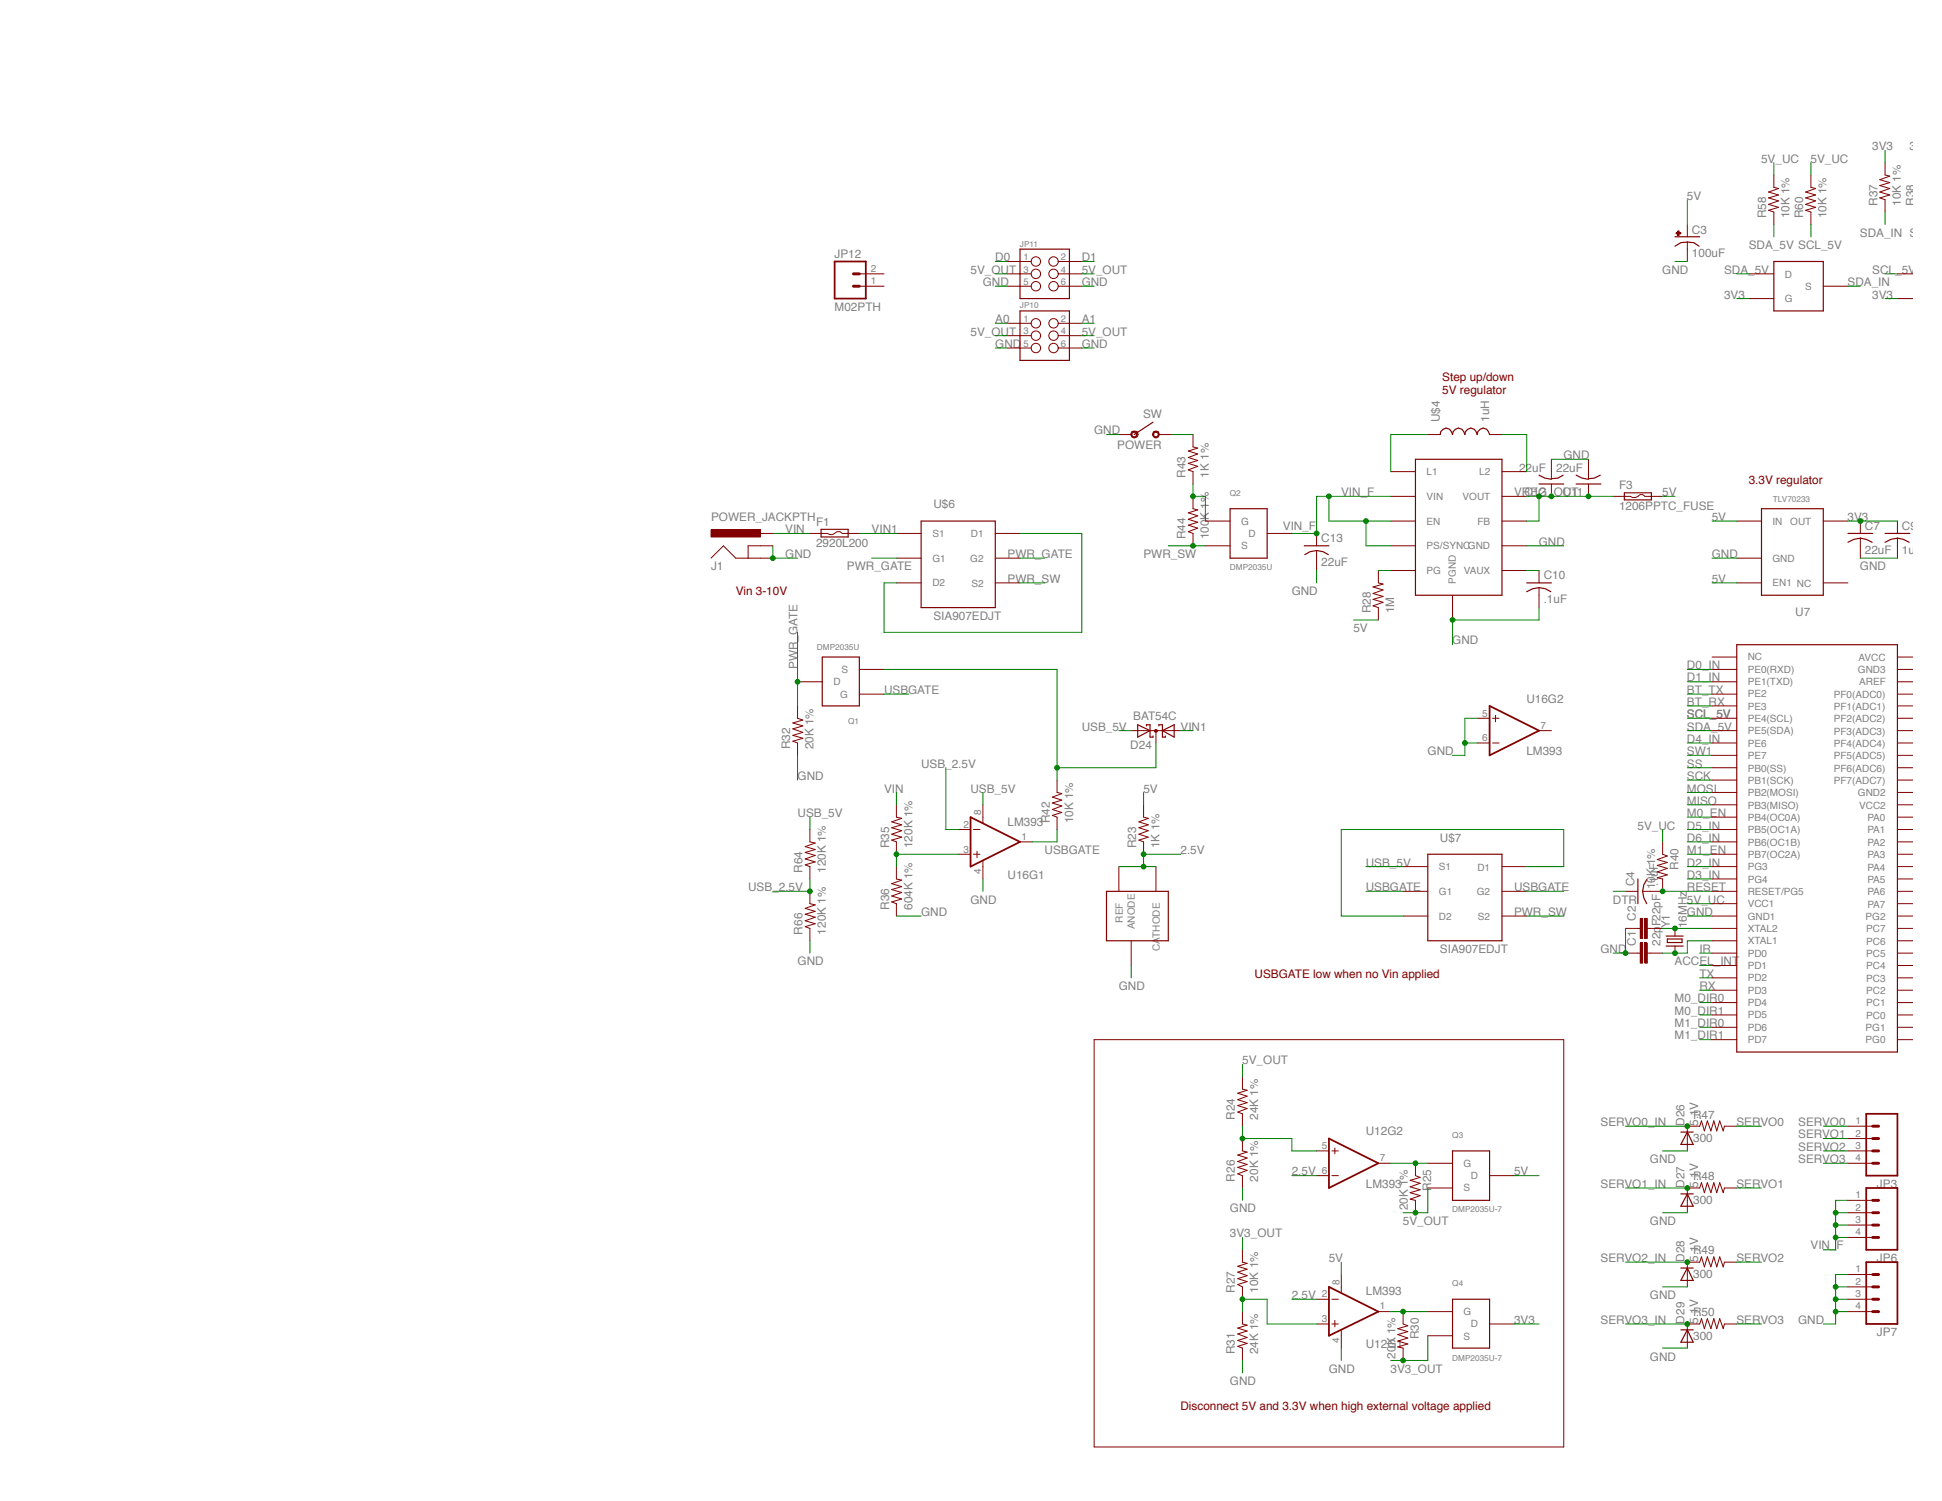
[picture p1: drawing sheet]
<svg xmlns="http://www.w3.org/2000/svg" width="279mm" height="216mm" viewBox="0 0 279 216" stroke-linecap="round" stroke-linejoin="round" font-family="sans-serif">
<path d="M109.4 78.5h-1.8v1.8M102.3 80.3l1.8-1.8 1.8 1.8h3.5M157.4 149.5h67.6v58.6h-67.6z" fill="none" stroke="#820000" stroke-width=".14"/>
<path d="M102.3 76.2h7.1v1h-7.1z" fill="#820000"/>
<g fill="none" stroke="#820000" stroke-width=".14">
<path d="M242.8 34.8v1M102.3 76.2h7.1v1h-7.1zM109.4 78.5h1.8M109.4 76.7h1.8M116.5 76.7h2.6a.96 .96 0 0 0 1.3-.2h.4l.4 .2h2.4M109.4 80.3h1.8M233.9 137.1h2.1M233.9 133.5h2.1M236 135.7h.3v2.8h-.3zM236 132.1h.3v2.9h-.3zM236.7 135.7h.3v2.8h-.3zM236.7 132.1h.3v2.9h-.3z"/>
<path d="M237 137.1h2.2M237 133.5h2.2M241 133.5v1.1M241 136.1v1M189.4 165.5h1.8M189.4 169.1h1.8M191.6 165.5h1M191.6 169.1h1M192 165.1v.9M198.3 167.3h1.8M205.4 167.3h3.6M205.4 170.9h3.6"/>
<path d="M214.3 169.1h3.6M265.9 162h3.5M265.9 163.8h3.5M265.9 165.5h3.5M265.9 167.3h3.5M265.9 172.7h3.5M265.9 174.4h3.5M265.9 176.2h3.5M265.9 178h3.5M189.4 186.9h1.8M189.4 190.4h1.8M191.6 186.9h1"/>
<path d="M191.6 190.4h1M192 189.9v1M193 183.3v2.6M193 191.4v2.5M198.3 188.7h1.8M205.4 188.7h3.6M205.4 192.1h3.6M214.3 190.4h3.6M265.9 183.3h3.5M265.9 185.1h3.5M265.9 186.9h3.5M265.9 188.7h3.5"/>
</g>
<path d="M241 35.4l.8-.5 1-.1 .9 .1 .8 .5M241 34.1h3.5M118.1 76.1h3.9v1.1h-3.9zM239.7 134.6h2.5M239.7 136.1h2.5M239.9 135.1h2.1v.5h-2.1zM209 165.5h5.3v7.2h-5.3zM209 186.9h5.3v7h-5.3z" fill="none" stroke="#820000" stroke-width=".17"/>
<path d="M236.1 132.1v2.9M236.1 135.6v2.9M236.8 132.1v2.9M236.8 135.6v2.9" fill="none" stroke="#820000" stroke-width=".34"/>
<path d="M191.2 163.8l7.1 3.5-7.1 3.6zM268.5 160.2h4.5v8.9h-4.5zM268.5 170.9h4.5v8.9h-4.5zM191.2 185.1l7.1 3.6-7.1 3.4zM268.5 181.5h4.5v8.9h-4.5z" fill="none" stroke="#820000" stroke-width=".25"/>
<path d="M269.4 165.5h.9M269.4 163.8h.9M269.4 162h.9M269.4 167.3h.9M269.4 176.2h.9M269.4 174.4h.9M269.4 172.7h.9M269.4 178h.9M269.4 186.9h.9M269.4 185.1h.9M269.4 183.3h.9M269.4 188.7h.9" fill="none" stroke="#820000" stroke-width=".42"/>
<path d="M241.1 33.4h.7v.2h-.7z" fill="#820000"/>
<path d="M241.2 33.5h.6v.1h-.6z" fill="none" stroke="#820000" stroke-width=".14"/>
<path d="M241.4 33.2h.2v.7h-.2z" fill="#820000"/>
<g fill="none" stroke="#820000" stroke-width=".14">
<path d="M241.4 33.2h.2v.7h-.2zM242.8 32.3v1.8M242.8 35.8v1.8M173.4 75h3.6M173.4 78.5h3.6M182.3 76.7h3.6M246.3 94.5h3.6M246.3 96.3h3.6M246.3 98.1h3.6M246.3 99.8h3.6M273 94.5h2.2M273 96.3h2.2"/>
<path d="M273 98.1h2.2M273 99.8h2.2M129 115.8v1.7l.7 .2-1.4 .5 1.4 .4-1.4 .5 1.4 .4-1.4 .5 1.4 .4-1.4 .4 .7 .3v1.8M137.9 119.3h1.7M140.1 119.3h.9M141.4 115.8v2.6M152.1 112.2v1.8l.7 .2-1.4 .5 1.4 .4-1.4 .4 1.4 .4-1.4 .5 1.4 .5-1.4 .4 .7 .2v1.8M246.3 119.3h3.6M246.3 101.5h3.6M246.3 103.3h3.6M246.3 105.1h3.6M246.3 106.9h3.6"/>
<path d="M246.3 108.6h3.6M246.3 110.4h3.6M246.3 112.2h3.6M246.3 114h3.6M246.3 115.8h3.6M246.3 117.5h3.6M273 119.3h2.2M273 101.5h2.2M273 103.3h2.2M273 105.1h2.2M273 106.9h2.2M273 108.6h2.2"/>
<path d="M273 110.4h2.2M273 112.2h2.2M273 114h2.2M273 115.8h2.2M273 117.5h2.2M129 124.7v1.7l.7 .2-1.4 .5 1.4 .4-1.4 .5 1.4 .4-1.4 .5 1.4 .4-1.4 .4 .7 .3v1.8M137.9 122.9h1.7M140.1 122.9h.9M140.6 122.4v1M141.4 123.8v2.6M146.7 121.1h1.8M246.3 122.9h3.6"/>
<path d="M246.3 121.1h3.6M246.3 124.7h3.6M246.3 126.4h3.6M246.3 128.2h3.6M246.3 130h3.6M246.3 131.8h3.6M246.3 133.5h3.6M246.3 135.3h3.6M246.3 137.1h3.6M246.3 138.9h3.6M273 122.9h2.2M273 121.1h2.2"/>
<path d="M273 124.7h2.2M273 126.4h2.2M273 128.2h2.2M273 130h2.2M273 131.8h2.2M273 133.5h2.2M273 135.3h2.2M273 137.1h2.2M273 138.9h2.2M246.3 140.7h3.6M246.3 142.4h3.6M246.3 144.2h3.6"/>
<path d="M246.3 146h3.6M246.3 147.8h3.6M246.3 149.5h3.6M273 140.7h2.2M273 142.4h2.2M273 144.2h2.2M273 146h2.2M273 147.8h2.2M273 149.5h2.2"/>
</g>
<path d="M139.6 117.5l7.1 3.6-7.1 3.6z" fill="none" stroke="#820000" stroke-width=".25"/>
<path d="M177 73.2h5.3v7.1h-5.3zM249.9 92.7h23.1v58.6h-23.1z" fill="none" stroke="#820000" stroke-width=".17"/>
<path d="M162.8 62.1l.4-.1 .4 .1 .1 .4-.1 .3-.4 .2-.4-.2-.2-.3h.2l.1-.3 .3-.1 .2 .1 .1 .3-.1 .2-.2 .1-.3-.1-.1-.2h-.2z" fill-rule="evenodd" fill="#820000"/>
<path d="M162.8 62.1l.4-.1 .4 .1 .2 .4-.2 .3-.4 .2-.4-.2-.1-.3h.1l.1-.2 .3-.1 .2 .1 .1 .2-.1 .3h-.2h-.3l-.1-.3h-.1z" fill="none" stroke="#820000" stroke-width=".14"/>
<path d="M165.9 62.1l.4-.1 .3 .1 .2 .4-.2 .3-.3 .2-.4-.2-.1-.3h.1l.1-.3 .3-.1 .2 .1 .1 .3-.1 .2-.2 .1-.3-.1-.1-.2h-.1z" fill-rule="evenodd" fill="#820000"/>
<g fill="none" stroke="#820000" stroke-width=".14">
<path d="M145 37.6h3.4M145 39.4h3.4M152.3 37.6h3.3M152.3 39.4h3.3M271.2 23.4v1.8l.7 .1-1.5 .5 1.5 .5-1.5 .4 1.5 .4-1.5 .5 1.5 .4-1.5 .5 .8 .2v1.8M145 46.5h3.4M145 48.3h3.4M145 50.1h3.4M145 41.2h3.4M152.3 46.5h3.3M152.3 48.3h3.3M152.3 50.1h3.3"/>
<path d="M152.3 41.2h3.3M161 62.5h1.8M166 62.1l.3-.1 .3 .1 .2 .4-.2 .3-.3 .2-.3-.2-.2-.3h.2l.1-.2 .2-.1 .3 .1v.2v.3h-.3h-.2l-.1-.3h-.2zM166.7 62.5h1.8M171.6 62.5v1.8l.7 .2-1.3 .4 1.3 .4-1.3 .5 1.3 .4-1.3 .5 1.3 .4-1.3 .5 .6 .2v1.8M171.6 71.4v1.8l.7 .1-1.3 .5 1.3 .4-1.3 .5 1.3 .4-1.3 .4 1.3 .5-1.3 .5 .6 .2v1.8M249.9 75h3.5M262.3 75h3.6M267.7 75v1.7M267.7 77.4v2.9M273 75v1.7M273 77.4v2.9"/>
<path d="M249.9 80.3h3.5M249.9 83.8h3.5M262.3 83.8h3.6M164.5 105.1h3.6M164.5 115.8v1.7l.7 .2-1.3 .5 1.3 .4-1.3 .5 1.3 .4-1.3 .5 1.3 .4-1.3 .4 .6 .3v1.8M212.5 103.3h1.8M212.5 106.9h1.8M214.7 103.3h1M214.7 106.9h1M215.2 102.9v.9M221.4 105.1h1.8M233.9 128.2h1.7"/>
<path d="M239.2 121.1v1.8l.7 .2-1.5 .5 1.5 .5-1.5 .4 1.5 .4-1.5 .5 1.5 .4-1.5 .5 .8 .1v1.8h-2.9M178.8 154.9v1.8l.6 .1-1.3 .4 1.3 .5-1.3 .5 1.3 .4-1.3 .4 1.3 .4-1.3 .6 .7 .2v1.8M178.8 163.8v1.7l.6 .2-1.3 .4 1.3 .5-1.3 .5 1.3 .4-1.3 .4 1.3 .4-1.3 .5 .7 .3v1.8M178.8 179.8v1.7l.6 .2-1.3 .4 1.3 .5-1.3 .4 1.3 .5-1.3 .4 1.3 .4-1.3 .5 .7 .3v1.8M203.6 167.3v1.8l.7 .3-1.4 .4 1.4 .4-1.4 .5 1.4 .4-1.4 .5 1.4 .4-1.4 .5 .7 .2v1.7M249.9 162h-1.8l-.2 .7-.5-1.5-.4 1.5-.4-1.5-.5 1.5-.5-1.5-.4 1.5-.4-1.5-.3 .8h-1.7v3.5M249.9 170.9h-1.8l-.2 .7-.5-1.5-.4 1.5-.4-1.5-.5 1.5-.5-1.5-.4 1.5-.4-1.5-.3 .8h-1.7v3.5M178.8 188.7v1.7l.6 .2-1.3 .4 1.3 .5-1.3 .4 1.3 .5-1.3 .4 1.3 .4-1.3 .5 .7 .2v1.8M201.9 188.7v1.7l.6 .3-1.4 .4 1.4 .4-1.4 .5 1.4 .5-1.4 .4 1.4 .4-1.4 .4 .8 .2v1.8M249.9 181.5h-1.8l-.2 .7-.5-1.4-.4 1.4-.4-1.4-.5 1.4-.5-1.4-.4 1.4-.4-1.4-.3 .7h-1.7v3.6M249.9 190.4h-1.8l-.2 .7-.5-1.4-.4 1.4-.4-1.4-.5 1.4-.5-1.4-.4 1.4-.4-1.4-.3 .7h-1.7v3.5"/>
<circle cx="149" cy="39.4" r=".68"/>
<circle cx="149" cy="37.6" r=".68"/>
<circle cx="151.6" cy="39.4" r=".68"/>
<circle cx="151.6" cy="37.6" r=".68"/>
<circle cx="149" cy="46.5" r=".68"/>
<circle cx="149" cy="50.1" r=".68"/>
<circle cx="149" cy="41.2" r=".68"/>
<circle cx="149" cy="48.3" r=".68"/>
<circle cx="151.6" cy="46.5" r=".68"/>
<circle cx="151.6" cy="50.1" r=".68"/>
<circle cx="151.6" cy="41.2" r=".68"/>
<circle cx="151.6" cy="48.3" r=".68"/>
</g>
<g fill="none" stroke="#820000" stroke-width=".17">
<path d="M146.7 35.8h7.2v7.1h-7.2zM146.7 44.7h7.2v7.1h-7.2zM165.9 60.7l-2.7 1.8M253.4 73.2h8.9v12.4h-8.9zM265.9 78a2.84 2.84 0 0 1 3.4 0M265.9 76.7h3.5M271.2 78a2.84 2.84 0 0 1 3.5 0M271.2 76.7h3.6M163.7 104.2l1.8 .9-1.8 .9zM165 104.4v-.2h.5v1.8h.4v-.1M166.7 104.4v-.2h.5v1.8h.5v-.1M167.2 105.1l1.7-.9v1.8z"/>
<path d="M235.6 126.4v3.6M236.9 126.5a2.84 2.84 0 0 0 0 3.5M241.8 162.8h1.8M241.8 171.7h1.8M242.8 162.8l.8 1.8h-1.8zM242.8 171.7l.8 1.8h-1.8zM241.8 182.4h1.8M241.8 191.3h1.8M242.8 182.4l.8 1.8h-1.8zM242.8 191.3l.8 1.8h-1.8z"/>
</g>
<path d="M214.3 101.5l7.1 3.6-7.1 3.5z" fill="none" stroke="#820000" stroke-width=".25"/>
<path d="M166 105.1l.3-.2 .2 .2-.2 .2z" fill-rule="evenodd" fill="#820000"/>
<g fill="none" stroke="#820000" stroke-width=".14">
<path d="M123.6 39.4h3.6M251.7 39.4h3.5M255.2 25.2v1.7l.7 .2-1.5 .5 1.5 .4-1.5 .5 1.5 .4-1.5 .5 1.5 .4-1.5 .4 .8 .3v1.8M260.5 25.2v1.7l.7 .2-1.4 .5 1.4 .4-1.4 .5 1.4 .4-1.4 .5 1.4 .4-1.4 .4 .7 .3v1.8M273 39.4h2.2M123.6 41.2h3.6M251.7 42.9h3.5M262.3 41.2h3.6M273 42.9h2.2M129 76.7h3.5M143.2 76.7h3.5M189.4 76.7v1.8"/>
<path d="M189.4 79.2v2.9M200.1 71.4h3.5M200.1 67.8h3.5M200.1 75h3.5M200.1 78.5h3.5M205.4 62.5h1.8M214.3 62.5h1.8M216.1 71.4h3.5M216.1 67.8h3.5M216.1 75h3.5M216.1 78.5h3.5M223.2 66.1v2.8"/>
<path d="M223.2 69.6v1.8M228.5 66.1v2.8M228.5 69.6v1.8M232.1 71.4h2.4a1.04 1.04 0 0 0 1.5-.3h.3l.4 .3h2.5M114.7 98.1h3.6M123.6 99.8h3.6M123.6 96.3h3.6M129 80.3h3.5M129 83.8h3.5M143.2 80.3h3.5M143.2 83.8h3.5M198.3 82.1v1.7l.7 .2-1.5 .4 1.5 .5-1.5 .5 1.5 .4-1.5 .4 1.5 .4-1.5 .5 .8 .3v1.8"/>
<path d="M200.1 82.1h3.5M209 85.6v3.6M216.1 82.1h3.5M221.4 82.1v1.7M221.4 84.5v2.9M114.7 101.5v1.8l.8 .3-1.4 .4 1.4 .4-1.4 .4 1.4 .5-1.4 .5 1.4 .4-1.4 .4 .6 .3v1.7M116.5 119.3v1.8l.8 .2-1.5 .5 1.5 .4-1.5 .4 1.5 .4-1.5 .5 1.5 .5-1.5 .4 .7 .3v1.7M162.8 105.1h1.7M166.1 105.1l.2-.2 .3 .2-.3 .2zM166.3 105.1v1.8M168.1 105.1h1.8M116.5 128.2v1.8l.8 .2-1.5 .5 1.5 .4-1.5 .4 1.5 .4-1.5 .5 1.5 .5-1.5 .4 .7 .2v1.8"/>
<path d="M161 124.7v3.5M162.8 135.3v3.6M166.3 124.7v3.5M201.9 124.7h3.5M201.9 128.2h3.5M201.9 131.8h3.5M216.1 124.7h3.5M216.1 128.2h3.5M216.1 131.8h3.5"/>
</g>
<g fill="none" stroke="#820000" stroke-width=".17">
<path d="M255.2 37.6h7.1v7.1h-7.1zM132.5 75h10.7v12.4h-10.7zM187.6 78.5h3.6M187.7 79.8a2.72 2.72 0 0 1 3.4 0M203.6 66.1h12.5v19.5h-12.5zM207.2 62.5a.89 .89 0 0 1 1.4-.8l.4 .8a.89 .89 0 0 1 1.3-.8l.5 .8a.89 .89 0 0 1 1.3-.8l.4 .8a.89 .89 0 0 1 1.4-.8l.4 .8M221.4 68.3l.9 .5 .9 .1M221.4 69.6h3.6M224.9 68.3l-.8 .5-.9 .1M226.8 68.3l.8 .5 .9 .1M226.8 69.6h3.5M230.2 68.3l-.8 .5-.9 .1"/>
<path d="M233.7 70.9h3.9v1h-3.9zM118.3 94.5h5.3v7h-5.3zM219.6 85.1a2.84 2.84 0 0 1 3.5 0M219.6 83.8h3.6M159.2 128.2h8.9v7.1h-8.9zM205.4 122.9h10.7v12.4h-10.7z"/>
</g>
<path d="M120.1 37.6h4.5v5.3h-4.5z" fill="none" stroke="#820000" stroke-width=".25"/>
<path d="M122.8 39.4h.8M122.8 41.2h.8" fill="none" stroke="#820000" stroke-width=".42"/>
<path d="M239.2 133.5h7.1" fill="none" stroke="#008100" stroke-width=".14"/>
<circle cx="241" cy="133.5" r=".34" fill="#008100"/>
<g fill="none" stroke="#008100" stroke-width=".14">
<path d="M246.3 135.3h-3.5v1.8h-3.6"/>
<circle cx="241" cy="133.5" r=".34"/>
</g>
<circle cx="241" cy="137.1" r=".34" fill="#008100"/>
<g fill="none" stroke="#008100" stroke-width=".14">
<path d="M233.9 133.5v3.6h-1.8"/>
<circle cx="241" cy="137.1" r=".34"/>
</g>
<circle cx="233.8" cy="137.1" r=".34" fill="#008100"/>
<g fill="none" stroke="#008100" stroke-width=".14">
<path d="M264.1 188.7h1.8M264.1 186.9h1.8M264.1 185.1h1.8M265.9 183.3h-1.8v7.1h-1.8"/>
<circle cx="233.9" cy="137.1" r=".34"/>
</g>
<circle cx="264.1" cy="186.9" r=".34" fill="#008100"/>
<circle cx="264.1" cy="186.9" r=".34" fill="none" stroke="#008100" stroke-width=".14"/>
<circle cx="264.1" cy="188.6" r=".34" fill="#008100"/>
<circle cx="264.1" cy="188.7" r=".34" fill="none" stroke="#008100" stroke-width=".14"/>
<circle cx="264.1" cy="185.1" r=".34" fill="#008100"/>
<g fill="none" stroke="#008100" stroke-width=".14">
<path d="M111.2 78.5v1.8h3.5"/>
<circle cx="264.1" cy="185.1" r=".34"/>
</g>
<circle cx="111.2" cy="80.3" r=".34" fill="#008100"/>
<g fill="none" stroke="#008100" stroke-width=".14">
<path d="M241 37.6h1.8M143.2 41.2h1.8M143.2 50.1h1.8M155.6 41.2h1.8M155.6 50.1h1.8M159.2 62.5h1.8M221.4 87.4v1.8h-12.4v3.5M246.3 80.3h3.6M267.7 80.3h5.3M129 131.8h3.5M141.4 126.4v1.8M242.8 131.8h3.5"/>
<path d="M178.8 170.9v1.8M239.2 165.5h3.6M239.2 174.4h3.6M178.8 195.7v1.8M193 193.9v1.8M239.2 185.1h3.6M239.2 193.9h3.6"/>
<circle cx="111.2" cy="80.3" r=".34"/>
</g>
<circle cx="209" cy="89.2" r=".34" fill="#008100"/>
<g fill="none" stroke="#008100" stroke-width=".14">
<path d="M219.6 78.5h5.4M223.2 66.1h5.3M210.8 106.9h1.7M212.5 103.3h-1.7v5.3h-1.8M162.8 138.9v1.8"/>
<circle cx="209" cy="89.2" r=".34"/>
</g>
<circle cx="210.7" cy="106.8" r=".34" fill="#008100"/>
<g fill="none" stroke="#008100" stroke-width=".14">
<path d="M143.2 46.5h1.8M155.6 46.5h1.8M111.2 76.7h5.3M265.9 75h1.8M189.4 82.1v1.7M114.7 108.6v3.6M129 114v1.8M116.5 135.3v1.8"/>
<circle cx="210.8" cy="106.9" r=".34"/>
</g>
<circle cx="267.6" cy="74.9" r=".34" fill="#008100"/>
<g fill="none" stroke="#008100" stroke-width=".14">
<path d="M271.2 21.6v1.8M249.9 42.9h1.8M271.2 42.9h1.8M267.7 75h5.3M239.2 128.2h7.1M217.9 190.4h3.5"/>
<circle cx="267.7" cy="75" r=".34"/>
</g>
<circle cx="239.2" cy="128.2" r=".34" fill="#008100"/>
<g fill="none" stroke="#008100" stroke-width=".14">
<path d="M143.2 37.6h1.8M155.6 37.6h1.8M255.2 23.4v1.8M260.5 23.4v1.8M191.2 71.4v3.6h8.9M200.1 71.4h-10.7v5.3h-3.5M239.2 119.3v1.8M242.8 130h3.5"/>
<circle cx="239.2" cy="128.2" r=".34"/>
</g>
<circle cx="191.2" cy="71.4" r=".34" fill="#008100"/>
<circle cx="191.2" cy="71.4" r=".34" fill="none" stroke="#008100" stroke-width=".14"/>
<circle cx="189.4" cy="76.7" r=".34" fill="#008100"/>
<g fill="none" stroke="#008100" stroke-width=".14">
<path d="M196.5 75v3.5h3.6"/>
<circle cx="189.4" cy="76.7" r=".34"/>
</g>
<circle cx="196.5" cy="74.9" r=".34" fill="#008100"/>
<g fill="none" stroke="#008100" stroke-width=".14">
<path d="M264.1 174.4h1.8M264.1 176.2h1.8M264.1 178h1.8M265.9 172.7h-1.8v7.1h-1.8"/>
<circle cx="196.5" cy="75" r=".34"/>
</g>
<circle cx="264.1" cy="178" r=".34" fill="#008100"/>
<circle cx="264.1" cy="178" r=".34" fill="none" stroke="#008100" stroke-width=".14"/>
<circle cx="264.1" cy="176.2" r=".34" fill="#008100"/>
<circle cx="264.1" cy="176.2" r=".34" fill="none" stroke="#008100" stroke-width=".14"/>
<circle cx="264.1" cy="174.4" r=".34" fill="#008100"/>
<g fill="none" stroke="#008100" stroke-width=".14">
<path d="M205.4 170.9v3.5h-3.5"/>
<circle cx="264.1" cy="174.4" r=".34"/>
</g>
<circle cx="203.6" cy="174.4" r=".34" fill="#008100"/>
<g fill="none" stroke="#008100" stroke-width=".14">
<path d="M143.2 39.4h1.8M155.6 39.4h1.8M143.2 48.3h1.8M155.6 48.3h1.8M178.8 153.1v1.8M205.4 192.1v3.6h-5.3"/>
<circle cx="203.6" cy="174.4" r=".34"/>
</g>
<circle cx="201.8" cy="195.7" r=".34" fill="#008100"/>
<g fill="none" stroke="#008100" stroke-width=".14">
<path d="M178.8 178v1.8M200.1 188.7h1.8"/>
<circle cx="201.9" cy="195.7" r=".34"/>
</g>
<circle cx="201.8" cy="188.6" r=".34" fill="#008100"/>
<g fill="none" stroke="#008100" stroke-width=".14">
<path d="M164.5 122.9h5.4M185.9 169.1h3.5M201.9 188.7h3.5"/>
<circle cx="201.9" cy="188.7" r=".34"/>
</g>
<circle cx="164.5" cy="122.9" r=".34" fill="#008100"/>
<g fill="none" stroke="#008100" stroke-width=".14">
<path d="M161 124.7h5.3M164.5 122.9v1.8"/>
<circle cx="164.5" cy="122.9" r=".34"/>
</g>
<circle cx="164.5" cy="124.6" r=".34" fill="#008100"/>
<g fill="none" stroke="#008100" stroke-width=".14">
<path d="M200.1 167.3h3.5M185.9 186.9h3.5"/>
<circle cx="164.5" cy="124.7" r=".34"/>
</g>
<circle cx="203.6" cy="167.3" r=".34" fill="#008100"/>
<g fill="none" stroke="#008100" stroke-width=".14">
<path d="M178.8 162v1.8h7.1v1.7h3.5M203.6 167.3h1.8"/>
<circle cx="203.6" cy="167.3" r=".34"/>
</g>
<circle cx="178.7" cy="163.7" r=".34" fill="#008100"/>
<g fill="none" stroke="#008100" stroke-width=".14">
<path d="M178.8 188.7v-1.8h3.5v3.5h7.1"/>
<circle cx="178.8" cy="163.8" r=".34"/>
</g>
<circle cx="178.7" cy="186.9" r=".34" fill="#008100"/>
<g fill="none" stroke="#008100" stroke-width=".14">
<path d="M116.5 117.5v1.8M141.4 114v1.8M161 105.1h1.8M137.9 122.9h-8.9v1.8M196.5 124.7h5.4"/>
<circle cx="178.8" cy="186.9" r=".34"/>
</g>
<circle cx="128.9" cy="122.9" r=".34" fill="#008100"/>
<g fill="none" stroke="#008100" stroke-width=".14">
<path d="M168.1 78.5h5.3M127.2 99.8h3.5M152.1 119.3v1.8h-3.6M242.8 115.8h3.5M242.8 112.2h3.5M242.8 114h3.5M242.8 106.9h3.5M242.8 119.3h3.5M196.5 128.2h5.4M219.6 128.2h5.4M242.8 121.1h3.5M242.8 124.7h3.5"/>
<path d="M242.8 126.4h3.5"/>
<circle cx="129" cy="122.9" r=".34"/>
</g>
<circle cx="171.6" cy="78.5" r=".34" fill="#008100"/>
<g fill="none" stroke="#008100" stroke-width=".14">
<path d="M168.5 62.5h3.1M171.6 69.6v1.8h1.8v3.6M146.7 83.8h3.6M219.6 131.8h5.4"/>
<circle cx="171.6" cy="78.5" r=".34"/>
</g>
<circle cx="171.6" cy="71.4" r=".34" fill="#008100"/>
<g fill="none" stroke="#008100" stroke-width=".14">
<path d="M242.8 28.7v3.6M239.2 71.4h1.8M246.3 75h3.6M194.8 89.2h3.5M246.3 83.8h3.6M164.5 114v1.8M217.9 169.1h3.5M233.9 162h8.9M249.9 162h3.5M249.9 170.9h3.5M262.3 162h3.6M262.3 163.8h3.6"/>
<path d="M262.3 165.5h3.6M262.3 167.3h3.6M193 181.5v1.8M249.9 181.5h3.5M249.9 190.4h3.5"/>
<circle cx="171.6" cy="71.4" r=".34"/>
</g>
<circle cx="242.7" cy="162" r=".34" fill="#008100"/>
<g fill="none" stroke="#008100" stroke-width=".14">
<path d="M233.9 170.9h8.9"/>
<circle cx="242.8" cy="162" r=".34"/>
</g>
<circle cx="242.7" cy="170.9" r=".34" fill="#008100"/>
<g fill="none" stroke="#008100" stroke-width=".14">
<path d="M233.9 181.5h8.9"/>
<circle cx="242.8" cy="170.9" r=".34"/>
</g>
<circle cx="242.7" cy="181.5" r=".34" fill="#008100"/>
<g fill="none" stroke="#008100" stroke-width=".14">
<path d="M233.9 190.4h8.9"/>
<circle cx="242.8" cy="181.5" r=".34"/>
</g>
<circle cx="242.7" cy="190.4" r=".34" fill="#008100"/>
<g fill="none" stroke="#008100" stroke-width=".14">
<path d="M271.2 30.5v1.8M265.9 41.2h1.8M127.2 96.3h24.9v15.9M242.8 96.3h3.5M242.8 98.1h3.5M242.8 99.8h3.5M166.3 106.9v3.5h-14.2M242.8 117.5h3.5M242.8 110.4h3.5M242.8 108.6h3.5M242.8 101.5h3.5M232.1 128.2h1.8"/>
<path d="M242.8 122.9h3.5M244.5 138.9h1.8M244.5 137.1h1.8M244.5 144.2h1.8M244.5 146h1.8M244.5 147.8h1.8M244.5 149.5h1.8M244.5 140.7h1.8M244.5 142.4h1.8"/>
<circle cx="242.8" cy="190.4" r=".34"/>
</g>
<circle cx="152.1" cy="110.4" r=".34" fill="#008100"/>
<g fill="none" stroke="#008100" stroke-width=".14">
<path d="M219.6 71.4h12.5M221.4 71.4v3.6h-1.8M198.3 82.1h1.8M219.6 82.1h1.8"/>
<circle cx="152.1" cy="110.4" r=".34"/>
</g>
<circle cx="221.4" cy="71.4" r=".34" fill="#008100"/>
<circle cx="221.4" cy="71.4" r=".34" fill="none" stroke="#008100" stroke-width=".14"/>
<circle cx="223.2" cy="71.4" r=".34" fill="#008100"/>
<circle cx="223.2" cy="71.4" r=".34" fill="none" stroke="#008100" stroke-width=".14"/>
<circle cx="228.5" cy="71.4" r=".34" fill="#008100"/>
<g fill="none" stroke="#008100" stroke-width=".14">
<path d="M123.6 76.7h5.4M146.7 76.7h8.9v14.3h-28.4v-7.2h1.8M205.4 62.5h-5.3v5.3M216.1 62.5h3.5v5.3M114.7 91v10.5M125.4 80.3h3.6M146.7 80.3h3.6M169.9 105.1h1.7M219.6 124.7h5.4v-5.4h-32v12.5h8.9"/>
<circle cx="228.5" cy="71.4" r=".34"/>
</g>
<circle cx="114.7" cy="98" r=".34" fill="#008100"/>
<g fill="none" stroke="#008100" stroke-width=".14">
<path d="M249.9 39.4h1.8M255.2 32.3v1.8M260.5 32.3v1.8M271.2 39.4h1.8M242.8 103.3h3.5M242.8 105.1h3.5M116.5 126.4v1.8h-5.3"/>
<circle cx="114.7" cy="98.1" r=".34"/>
</g>
<circle cx="116.5" cy="128.2" r=".34" fill="#008100"/>
<g fill="none" stroke="#008100" stroke-width=".14">
<path d="M136.1 110.4v8.9h1.8"/>
<circle cx="116.5" cy="128.2" r=".34"/>
</g>
<g font-size="1.7" fill="#808080">
<text x="253.4" y="23.4">5V_UC</text>
<text x="260.5" y="23.4">5V_UC</text>
<text x="269.4" y="21.6">3V3</text>
<text x="274.7" y="21.6">3V3</text>
<text x="242.7" y="28.7">5V</text>
<text x="270.1" y="29.6" transform="rotate(-90 270.1 29.6)">R37</text>
<text x="273.5" y="29.6" transform="rotate(-90 273.5 29.6)">10K 1%</text>
<text x="275.4" y="29.6" transform="rotate(-90 275.4 29.6)">R38</text>
<text x="243.4" y="33.6">C3</text>
<text x="251.6" y="35.8">SDA_5V SCL_5V</text>
<text x="254.1" y="31.4" transform="rotate(-90 254.1 31.4)">R58</text>
<text x="257.5" y="31.4" transform="rotate(-90 257.5 31.4)">10K 1%</text>
<text x="259.4" y="31.4" transform="rotate(-90 259.4 31.4)">R60</text>
<text x="262.8" y="31.4" transform="rotate(-90 262.8 31.4)">10K 1%</text>
<text x="267.6" y="34.1">SDA_IN SCL_IN</text>
<text x="120.1" y="37.1">JP12</text>
<text x="139.6" y="39.4">5V_OUT</text>
<text x="141.4" y="41.2">GND</text>
<text x="143.2" y="37.6">D0</text>
<text x="155.6" y="41.2">GND</text>
<text x="155.6" y="37.6">D1</text>
<text x="155.6" y="39.4">5V_OUT</text>
<text x="239.2" y="39.4">GND</text>
<text x="243.4" y="37">100uF</text>
<text x="248" y="39.4">SDA_5V</text>
<text x="265.8" y="41.2">SDA_IN</text>
<text x="269.4" y="39.4">SCL_5V</text>
<text x="120.1" y="44.7">M02PTH</text>
<text x="143.2" y="46.5">A0</text>
<text x="155.6" y="46.5">A1</text>
<text x="248" y="42.9">3V3</text>
<text x="269.4" y="42.9">3V3</text>
<text x="139.6" y="48.3">5V_OUT</text>
<text x="143.2" y="50">GND</text>
<text x="155.6" y="50">GND</text>
<text x="155.6" y="48.3">5V_OUT</text>
<text x="157.4" y="62.5">GND</text>
<text x="160.7" y="64.6">POWER</text>
<text x="164.5" y="60.2">SW</text>
<text x="207.2" y="60.7" transform="rotate(-90 207.2 60.7)">U$4</text>
<text x="214.3" y="60.7" transform="rotate(-90 214.3 60.7)">1uH</text>
<text x="170.6" y="68.7" transform="rotate(-90 170.6 68.7)">R43</text>
<text x="173.9" y="68.7" transform="rotate(-90 173.9 68.7)">1K 1%</text>
<text x="192.9" y="71.4">VIN_F</text>
<text x="217.8" y="71.4">VREG_OUT</text>
<text x="218.6" y="67.9">22uF</text>
<text x="219.3" y="71.3">C12</text>
<text x="223.9" y="67.9">22uF</text>
<text x="224.8" y="71.3">C11</text>
<text x="224.9" y="66">GND</text>
<text x="232.9" y="70.4">F3</text>
<text x="239.2" y="71.4">5V</text>
<text x="102.3" y="74.9">POWER_JACKPTH</text>
<text x="113" y="76.7">VIN</text>
<text x="117.4" y="75.7">F1</text>
<text x="125.4" y="76.7">VIN1</text>
<text x="134.3" y="73.1">U$6</text>
<text x="170.6" y="77.6" transform="rotate(-90 170.6 77.6)">R44</text>
<text x="173.9" y="77.6" transform="rotate(-90 173.9 77.6)">100K 1%</text>
<text x="184.6" y="76.2">VIN_F</text>
<text x="232.9" y="73.4">1206PPTC_FUSE</text>
<text x="246.3" y="74.9">5V</text>
<text x="265.8" y="74.9">3V3</text>
<text x="268.3" y="76.2">C7</text>
<text x="273.6" y="76.2">C9</text>
<text x="102.3" y="82">J1</text>
<text x="113" y="80.2">GND</text>
<text x="117.4" y="78.7">2920L200</text>
<text x="121.9" y="82">PWR_GATE</text>
<text x="145" y="83.8">PWR_SW</text>
<text x="145" y="80.2">PWR_GATE</text>
<text x="164.5" y="80.2">PWR_SW</text>
<text x="190.1" y="81.4">22uF</text>
<text x="190.1" y="78">C13</text>
<text x="221.4" y="78.5">GND</text>
<text x="222.1" y="83.3">C10</text>
<text x="246.3" y="80.2">GND</text>
<text x="246.3" y="83.8">5V</text>
<text x="267.6" y="82">GND</text>
<text x="268.3" y="79.6">22uF</text>
<text x="273.6" y="79.6">1uF</text>
<text x="134.3" y="89.1">SIA907EDJT</text>
<text x="185.8" y="85.6">GND</text>
<text x="197.2" y="88.2" transform="rotate(-90 197.2 88.2)">R28</text>
<text x="200.6" y="88.2" transform="rotate(-90 200.6 88.2)">1M</text>
<text x="222.1" y="86.7">.1uF</text>
<text x="258.3" y="88.6">U7</text>
<text x="194.7" y="90.9">5V</text>
<text x="208.9" y="92.7">GND</text>
<text x="114.7" y="96.2" transform="rotate(-90 114.7 96.2)">PWR_GATE</text>
<text x="127.2" y="99.8">USBGATE</text>
<text x="219.6" y="101.1">U16G2</text>
<text x="242.7" y="96.2">D0_IN</text>
<text x="242.7" y="98">D1_IN</text>
<text x="242.7" y="99.8">BT_TX</text>
<text x="242.7" y="101.6">BT_RX</text>
<text x="113.7" y="107.8" transform="rotate(-90 113.7 107.8)">R32</text>
<text x="117.1" y="107.8" transform="rotate(-90 117.1 107.8)">20K 1%</text>
<text x="155.6" y="105.1">USB_5V</text>
<text x="162.6" y="107.8">D24</text>
<text x="163" y="103.6">BAT54C</text>
<text x="169.8" y="105.1">VIN1</text>
<text x="242.7" y="106.9">D4_IN</text>
<text x="242.7" y="103.3">SCL_5V</text>
<text x="242.7" y="105.1">SDA_5V</text>
<text x="114.7" y="112.2">GND</text>
<text x="127.2" y="114">VIN</text>
<text x="132.5" y="110.4">USB_2.5V</text>
<text x="139.6" y="114">USB_5V</text>
<text x="164.5" y="114">5V</text>
<text x="205.4" y="108.7">GND</text>
<text x="219.6" y="108.7">LM393</text>
<text x="242.7" y="112.2">SCK</text>
<text x="242.7" y="114">MOSI</text>
<text x="242.7" y="110.4">SS</text>
<text x="242.7" y="108.7">SW1</text>
<text x="114.7" y="117.5">USB_5V</text>
<text x="145" y="118.8">LM393</text>
<text x="151" y="118.4" transform="rotate(-90 151 118.4)">R42</text>
<text x="154.4" y="118.4" transform="rotate(-90 154.4 118.4)">10K 1%</text>
<text x="235.6" y="119.3">5V_UC</text>
<text x="242.7" y="115.8">MISO</text>
<text x="242.7" y="119.3">D5_IN</text>
<text x="242.7" y="117.5">M0_EN</text>
<text x="115.5" y="125.5" transform="rotate(-90 115.5 125.5)">R64</text>
<text x="118.8" y="125.5" transform="rotate(-90 118.8 125.5)">120K 1%</text>
<text x="127.9" y="122" transform="rotate(-90 127.9 122)">R35</text>
<text x="131.3" y="122" transform="rotate(-90 131.3 122)">120K 1%</text>
<text x="150.3" y="122.9">USBGATE</text>
<text x="163.5" y="122" transform="rotate(-90 163.5 122)">R23</text>
<text x="166.8" y="122" transform="rotate(-90 166.8 122)">1K 1%</text>
<text x="169.8" y="122.9">2.5V</text>
<text x="196.5" y="124.6">USB_5V</text>
<text x="207.2" y="121.1">U$7</text>
<text x="241.5" y="125.1" transform="rotate(-90 241.5 125.1)">R40</text>
<text x="242.7" y="122.9">M1_EN</text>
<text x="242.7" y="124.6">D2_IN</text>
<text x="242.7" y="121.1">D6_IN</text>
<text x="107.6" y="128.2">USB_2.5V</text>
<text x="127.9" y="130.9" transform="rotate(-90 127.9 130.9)">R36</text>
<text x="131.3" y="130.9" transform="rotate(-90 131.3 130.9)">604K 1%</text>
<text x="132.5" y="131.8">GND</text>
<text x="139.6" y="130">GND</text>
<text x="145" y="126.4">U16G1</text>
<text x="196.5" y="128.2">USBGATE</text>
<text x="217.8" y="128.2">USBGATE</text>
<text x="217.8" y="131.8">PWR_SW</text>
<text x="232" y="130">DTR</text>
<text x="235.2" y="127.5" transform="rotate(-90 235.2 127.5)">C4</text>
<text x="238.1" y="127.9" transform="rotate(-90 238.1 127.9)">10K 1%</text>
<text x="242.7" y="131.8">GND</text>
<text x="242.7" y="128.2">RESET</text>
<text x="242.7" y="130">5V_UC</text>
<text x="242.7" y="126.4">D3_IN</text>
<text x="115.5" y="134.4" transform="rotate(-90 115.5 134.4)">R66</text>
<text x="118.8" y="134.4" transform="rotate(-90 118.8 134.4)">120K 1%</text>
<text x="207.2" y="137.1">SIA907EDJT</text>
<text x="230.3" y="137.1">GND</text>
<text x="235.3" y="136" transform="rotate(-90 235.3 136)">C1</text>
<text x="235.3" y="132.5" transform="rotate(-90 235.3 132.5)">C2</text>
<text x="238.9" y="136" transform="rotate(-90 238.9 136)">22pF22pF .1uF</text>
<text x="240.2" y="133.5" transform="rotate(-90 240.2 133.5)">Y1</text>
<text x="242.7" y="133.5" transform="rotate(-90 242.7 133.5)">16MHz</text>
<text x="244.5" y="137.1">IR</text>
<text x="114.7" y="138.9">GND</text>
<text x="161" y="142.4">GND</text>
<text x="240.9" y="138.9">ACCEL_INT</text>
<text x="244.5" y="140.6">TX</text>
<text x="244.5" y="142.4">RX</text>
<text x="240.9" y="144.2">M0_DIR0</text>
<text x="240.9" y="146">M0_DIR1</text>
<text x="240.9" y="147.7">M1_DIR0</text>
<text x="240.9" y="149.5">M1_DIR1</text>
<text x="178.7" y="153.1">5V_OUT</text>
<text x="177.7" y="161.1" transform="rotate(-90 177.7 161.1)">R24</text>
<text x="181" y="161.1" transform="rotate(-90 181 161.1)">24K 1%</text>
<text x="230.3" y="162">SERVO0_IN</text>
<text x="242.4" y="162" transform="rotate(-90 242.4 162)">D26</text>
<text x="243.6" y="160.9">R47</text>
<text x="244.3" y="162" transform="rotate(-90 244.3 162)">5.1V</text>
<text x="249.8" y="162">SERVO0</text>
<text x="258.7" y="162">SERVO0</text>
<text x="196.5" y="163.3">U12G2</text>
<text x="237.4" y="167.3">GND</text>
<text x="243.6" y="164.3">300</text>
<text x="258.7" y="163.7">SERVO1</text>
<text x="258.7" y="165.5">SERVO2</text>
<text x="258.7" y="167.3">SERVO3</text>
<text x="177.7" y="169.9" transform="rotate(-90 177.7 169.9)">R26</text>
<text x="181" y="169.9" transform="rotate(-90 181 169.9)">20K 1%</text>
<text x="185.8" y="169.1">2.5V</text>
<text x="196.5" y="170.8">LM393</text>
<text x="205.9" y="171.3" transform="rotate(-90 205.9 171.3)">R25</text>
<text x="217.8" y="169.1">5V</text>
<text x="230.3" y="170.8">SERVO1_IN</text>
<text x="242.4" y="170.8" transform="rotate(-90 242.4 170.8)">D27</text>
<text x="243.6" y="173.1">300</text>
<text x="243.6" y="169.8">R48</text>
<text x="244.3" y="170.8" transform="rotate(-90 244.3 170.8)">5.1V</text>
<text x="249.8" y="170.8">SERVO1</text>
<text x="270" y="170.9">JP3</text>
<text x="176.9" y="174.4">GND</text>
<text x="176.9" y="177.9">3V3_OUT</text>
<text x="201.8" y="176.2">5V_OUT</text>
<text x="202.6" y="174.1" transform="rotate(-90 202.6 174.1)">20K 1%</text>
<text x="237.4" y="176.2">GND</text>
<text x="260.5" y="179.7">VIN_F</text>
<text x="177.7" y="185.9" transform="rotate(-90 177.7 185.9)">R27</text>
<text x="181" y="185.9" transform="rotate(-90 181 185.9)">10K 1%</text>
<text x="191.2" y="181.5">5V</text>
<text x="230.3" y="181.5">SERVO2_IN</text>
<text x="242.4" y="181.5" transform="rotate(-90 242.4 181.5)">D28</text>
<text x="243.6" y="183.8">300</text>
<text x="243.6" y="180.4">R49</text>
<text x="244.3" y="181.5" transform="rotate(-90 244.3 181.5)">5.1V</text>
<text x="249.8" y="181.5">SERVO2</text>
<text x="270" y="181.5">JP6</text>
<text x="185.8" y="186.8">2.5V</text>
<text x="196.5" y="186.3">LM393</text>
<text x="217.8" y="190.4">3V3</text>
<text x="230.3" y="190.4">SERVO3_IN</text>
<text x="237.4" y="186.8">GND</text>
<text x="242.4" y="190.4" transform="rotate(-90 242.4 190.4)">D29</text>
<text x="243.6" y="189.3">R50</text>
<text x="244.3" y="190.4" transform="rotate(-90 244.3 190.4)">5.1V</text>
<text x="249.8" y="190.4">SERVO3</text>
<text x="258.7" y="190.4">GND</text>
<text x="177.7" y="194.8" transform="rotate(-90 177.7 194.8)">R31</text>
<text x="181" y="194.8" transform="rotate(-90 181 194.8)">24K 1%</text>
<text x="191.2" y="197.5">GND</text>
<text x="196.5" y="193.9">U12G1</text>
<text x="200.1" y="197.5">3V3_OUT</text>
<text x="200.8" y="195.4" transform="rotate(-90 200.8 195.4)">20K 1%</text>
<text x="204.2" y="192.6" transform="rotate(-90 204.2 192.6)">R30</text>
<text x="237.4" y="195.7">GND</text>
<text x="243.6" y="192.7">300</text>
<text x="270" y="192.2">JP7</text>
<text x="176.9" y="199.3">GND</text>
</g>
<g font-size="1.7" fill="#820000">
<text x="207.5" y="54.9">Step up/down</text>
<text x="207.5" y="56.7">5V regulator</text>
<text x="251.6" y="69.6">3.3V regulator</text>
<text x="105.9" y="85.6">Vin 3-10V</text>
<text x="180.5" y="140.6">USBGATE low when no Vin applied</text>
<text x="169.8" y="202.8">Disconnect 5V and 3.3V when high external voltage applied</text>
</g>
<g font-size="1.4" fill="#808080">
<text x="125.3" y="40.9">1</text>
<text x="125.3" y="39.1">2</text>
<text x="147.3" y="37.4">1</text>
<text x="147.3" y="39.2">3</text>
<text x="147.3" y="41">5</text>
<text x="152.6" y="37.4">2</text>
<text x="152.6" y="39.2">4</text>
<text x="152.6" y="41">6</text>
<text x="256.8" y="39.9">D</text>
<text x="259.7" y="41.7">S</text>
<text x="147.3" y="46.3">1</text>
<text x="152.6" y="46.3">2</text>
<text x="256.8" y="43.5">G</text>
<text x="147.3" y="48.1">3</text>
<text x="147.3" y="49.9">5</text>
<text x="152.6" y="48.1">4</text>
<text x="152.6" y="49.9">6</text>
<text x="205.2" y="68.3">L1</text>
<text x="205.2" y="71.9">VIN</text>
<text x="210.4" y="71.9">VOUT</text>
<text x="212.8" y="68.4">L2</text>
<text x="134.2" y="77.2">S1</text>
<text x="139.7" y="77.3">D1</text>
<text x="178.6" y="75.4">G</text>
<text x="179.6" y="77.3">D</text>
<text x="205.2" y="75.4">EN</text>
<text x="212.6" y="75.5">FB</text>
<text x="255" y="75.4">IN</text>
<text x="257.6" y="75.5">OUT</text>
<text x="134.2" y="80.8">G1</text>
<text x="139.6" y="80.8">G2</text>
<text x="178.6" y="79">S</text>
<text x="205.2" y="79">PS/SYNCGND</text>
<text x="205.2" y="82.6">PG</text>
<text x="209.5" y="83.9" transform="rotate(-90 209.5 83.9)">PGND</text>
<text x="210.6" y="82.6">VAUX</text>
<text x="255" y="80.8">GND</text>
<text x="134.2" y="84.3">D2</text>
<text x="139.8" y="84.4">S2</text>
<text x="255" y="84.3">EN1 NC</text>
<text x="251.5" y="95">NC</text>
<text x="267.4" y="95">AVCC</text>
<text x="119.9" y="98.5">D</text>
<text x="120.9" y="100.3">G</text>
<text x="121.1" y="96.8">S</text>
<text x="251.5" y="96.8">PE0(RXD)</text>
<text x="251.5" y="98.5">PE1(TXD)</text>
<text x="251.5" y="100.3">PE2</text>
<text x="263.8" y="100.3">PF0(ADC0)</text>
<text x="267.3" y="96.8">GND3</text>
<text x="267.5" y="98.6">AREF</text>
<text x="213.3" y="103.1">5</text>
<text x="213.3" y="106.6">6</text>
<text x="221.6" y="104.9">7</text>
<text x="251.5" y="102.1">PE3</text>
<text x="251.5" y="103.9">PE4(SCL)</text>
<text x="251.5" y="105.6">PE5(SDA)</text>
<text x="251.5" y="107.4">PE6</text>
<text x="263.8" y="107.5">PF4(ADC4)</text>
<text x="263.8" y="105.7">PF3(ADC3)</text>
<text x="263.8" y="103.9">PF2(ADC2)</text>
<text x="263.8" y="102.1">PF1(ADC1)</text>
<text x="251.5" y="109.2">PE7</text>
<text x="251.5" y="111">PB0(SS)</text>
<text x="251.5" y="112.7">PB1(SCK)</text>
<text x="263.8" y="112.8">PF7(ADC7)</text>
<text x="263.8" y="111">PF6(ADC6)</text>
<text x="263.8" y="109.2">PF5(ADC5)</text>
<text x="138.6" y="119.1">2</text>
<text x="141.2" y="117.3" transform="rotate(-90 141.2 117.3)">8</text>
<text x="251.5" y="114.5">PB2(MOSI)</text>
<text x="251.5" y="116.3">PB3(MISO)</text>
<text x="251.5" y="118.1">PB4(OC0A)</text>
<text x="251.5" y="119.9">PB5(OC1A)</text>
<text x="267.3" y="114.6">GND2</text>
<text x="267.5" y="116.3">VCC2</text>
<text x="268.7" y="119.9">PA1</text>
<text x="268.7" y="118.1">PA0</text>
<text x="138.6" y="122.6">3</text>
<text x="141.2" y="125.7" transform="rotate(-90 141.2 125.7)">4</text>
<text x="147" y="120.8">1</text>
<text x="207" y="125.2">S1</text>
<text x="212.6" y="125.2">D1</text>
<text x="251.5" y="121.6">PB6(OC1B)</text>
<text x="251.5" y="123.4">PB7(OC2A)</text>
<text x="251.5" y="125.2">PG3</text>
<text x="268.7" y="125.2">PA4</text>
<text x="268.7" y="123.4">PA3</text>
<text x="268.7" y="121.7">PA2</text>
<text x="207" y="128.7">G1</text>
<text x="212.5" y="128.8">G2</text>
<text x="251.5" y="127">PG4</text>
<text x="251.5" y="128.7">RESET/PG5</text>
<text x="251.5" y="130.5">VCC1</text>
<text x="268.7" y="130.5">PA7</text>
<text x="268.7" y="128.8">PA6</text>
<text x="268.7" y="127">PA5</text>
<text x="161.5" y="132.7" transform="rotate(-90 161.5 132.7)">REF</text>
<text x="163.3" y="133.7" transform="rotate(-90 163.3 133.7)">ANODE</text>
<text x="166.9" y="136.8" transform="rotate(-90 166.9 136.8)">CATHODE</text>
<text x="207" y="132.3">D2</text>
<text x="212.6" y="132.3">S2</text>
<text x="251.5" y="132.3">GND1</text>
<text x="251.5" y="134.1">XTAL2</text>
<text x="251.5" y="135.8">XTAL1</text>
<text x="251.5" y="137.6">PD0</text>
<text x="268.4" y="132.3">PG2</text>
<text x="268.5" y="137.7">PC5</text>
<text x="268.5" y="135.9">PC6</text>
<text x="268.5" y="134.1">PC7</text>
<text x="251.5" y="139.4">PD1</text>
<text x="251.5" y="141.2">PD2</text>
<text x="251.5" y="142.9">PD3</text>
<text x="268.5" y="143">PC2</text>
<text x="268.5" y="141.2">PC3</text>
<text x="268.5" y="139.4">PC4</text>
<text x="251.5" y="144.7">PD4</text>
<text x="251.5" y="146.5">PD5</text>
<text x="251.5" y="148.3">PD6</text>
<text x="268.4" y="148.3">PG1</text>
<text x="268.5" y="146.5">PC0</text>
<text x="268.5" y="144.8">PC1</text>
<text x="251.5" y="150.1">PD7</text>
<text x="268.4" y="150.1">PG0</text>
<text x="267" y="161.7">1</text>
<text x="190.2" y="165.3">5</text>
<text x="198.5" y="167">7</text>
<text x="210.6" y="167.8">G</text>
<text x="267" y="163.5">2</text>
<text x="267" y="165.3">3</text>
<text x="267" y="167">4</text>
<text x="190.2" y="168.8">6</text>
<text x="210.6" y="171.4">S</text>
<text x="211.6" y="169.6">D</text>
<text x="267" y="172.4">1</text>
<text x="267" y="174.1">2</text>
<text x="267" y="175.9">3</text>
<text x="267" y="177.7">4</text>
<text x="192.7" y="184.8" transform="rotate(-90 192.7 184.8)">8</text>
<text x="267" y="183">1</text>
<text x="267" y="184.8">2</text>
<text x="190.2" y="190.1">3</text>
<text x="190.2" y="186.6">2</text>
<text x="198.5" y="188.3">1</text>
<text x="210.6" y="189.1">G</text>
<text x="211.6" y="190.9">D</text>
<text x="267" y="186.6">3</text>
<text x="267" y="188.3">4</text>
<text x="192.7" y="193.2" transform="rotate(-90 192.7 193.2)">4</text>
<text x="210.6" y="192.7">S</text>
</g>
<g font-size="1.2" fill="#808080">
<text x="146.7" y="35.5">JP11</text>
<text x="146.7" y="44.4">JP10</text>
<text x="176.9" y="71.4">Q2</text>
<text x="255.1" y="72.2">TLV70233</text>
<text x="176.9" y="82">DMP2035U</text>
<text x="117.5" y="93.5">DMP2035U</text>
<text x="122" y="104.2">Q1</text>
<text x="208.9" y="163.7">Q3</text>
<text x="208.9" y="174.4">DMP2035U-7</text>
<text x="208.9" y="185">Q4</text>
<text x="208.9" y="195.7">DMP2035U-7</text>
</g>
</svg>
